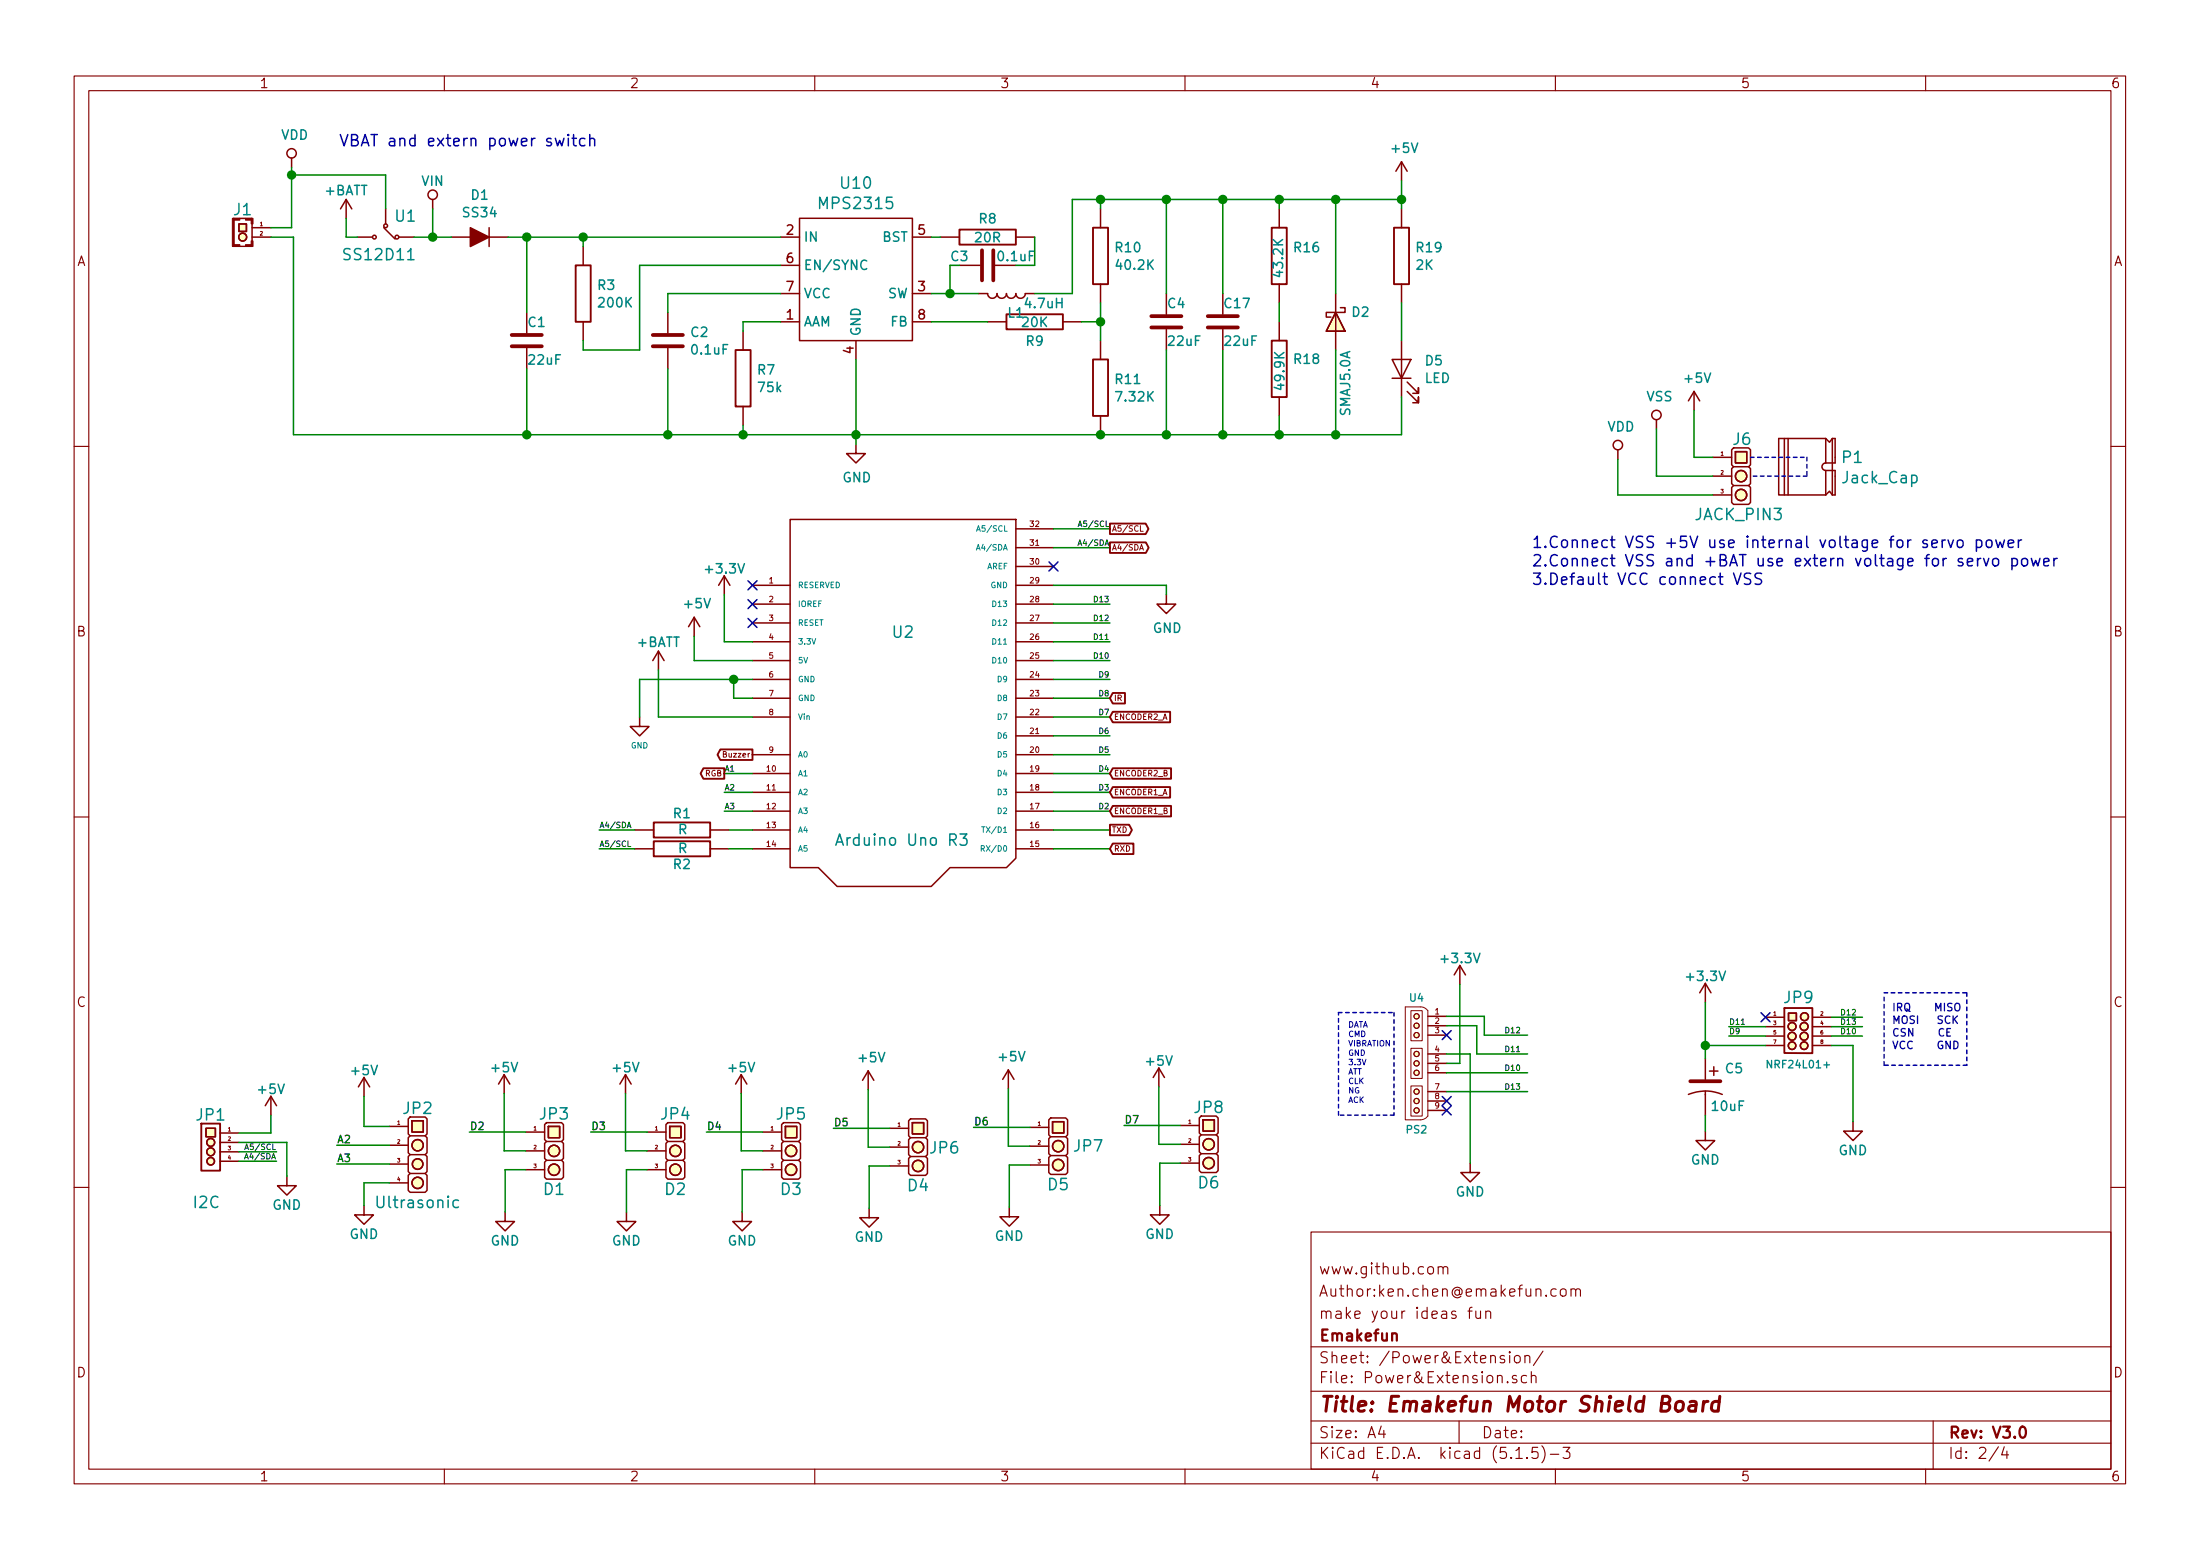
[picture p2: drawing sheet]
<svg xmlns="http://www.w3.org/2000/svg" width="297mm" height="210mm" viewBox="0 0 297 210" stroke-linecap="round" stroke-linejoin="round" font-family="sans-serif">
<g fill="none" stroke="#840000" stroke-width=".15">
<path d="M10 10.3h277v189.9h-277zM12 12.2h273v186.1h-273zM60 10.3v1.9M110 10.3v1.9M160 10.3v1.9M210 10.3v1.9M260 10.3v1.9M10 60.2h2M285 60.2h2M10 110.3h2M285 110.3h2M10 160.2h2"/>
<path d="M177 166.3h108v32h-108zM194.2 171.1a.41 .41 0 0 1 .6 0v.8M194.2 170.9v1M194.8 171.1l.2-.2 .4 .1 .1 .9M198.2 176.9h.6M198.8 176.4l-.3 .1-.1 .2v1.2M199.3 176.9v.9a.4 .4 0 0 0 .6 0M199.9 176.9v1M200.6 177.1a.41 .41 0 0 1 .7 0v.8M200.6 176.9v1M210.1 174a.48 .48 0 0 0-.6 .1l-.1 .1 .1 .6a.48 .48 0 0 0 .6 0M210.7 174.1a.41 .41 0 0 1 .8 .1v.4a.41 .41 0 0 1-.4 .3 .41 .41 0 0 1-.4-.3z"/>
<path d="M212.1 174.1a.38 .38 0 0 1 .7 0v.8M212.1 173.9v1M212.8 174.1l.2-.2 .3 .1 .1 .9M285 160.2h2M60 198.3v1.9M110 198.3v1.9M160 198.3v1.9M177 194.8h108M177 191.8h108M177 187.8h108M177 181.8h108M186.5 192.5l-.4 1h1"/>
<path d="M186.8 193v1M197 191.8v3M203.1 183a.37 .37 0 0 0-.6 .1v.1a.54 .54 0 0 0 .6 .3v.3l-.1 .1-.5-.1M203.6 186.5v.1l-.1-.1h.1v.1M203.8 182.4v.1v.1l.1-.1-.1-.1v.2M203.8 182.9v1M204.5 183.1a.41 .41 0 0 1 .8 .1v.4a.41 .41 0 0 1-.4 .3 .41 .41 0 0 1-.4-.3zM204.7 196.8h.8M204.7 185.7l-.3-.1-.2 .3a.48 .48 0 0 0 .5 .3l.1 .1-.1 .2-.1 .1-.4-.1M205.9 183.1a.41 .41 0 0 1 .7 0v.8M205.9 182.9v1M206.1 185.7a.53 .53 0 0 0-.6 0v.8a.53 .53 0 0 0 .6 0"/>
<path d="M206.2 196.7v.1l-.1-.1h.1v.1M206.8 185.7a.38 .38 0 0 1 .6 .1v.8M206.8 185.1v1.5M207.6 195.3h-.7l-.1 .7h.1a.62 .62 0 0 1 .7 0v.7l-.2 .1h-.4l-.2-.1M208.2 195.1a1.71 1.71 0 0 1 0 2.3M208.3 182.3l-1.3 2M209.3 196.3h1.2M210 198.3v1.9M211 195.3h1l-.5 .6 .4 .1 .1 .2-.1 .5-.2 .1h-.4l-.3-.1M260 198.3v1.9M261 191.8v6.5M269.8 195.2l-1.2 2"/>
<path d="M270.6 195.2l-.3 1.1h.9M271 195.8v1"/>
</g>
<path d="M188 180.1a.39 .39 0 0 1 .6 0v.8M272.9 192.6a.36 .36 0 0 1 .6 .2 .77 .77 0 0 1-.5 1.2 1 1 0 0 1-.1-1.4z" fill="none" stroke="#840000" stroke-width=".3"/>
<path d="M226.4 189.3a.53 .53 0 0 1 .5-.2 .53 .53 0 0 1 .4 .4l-.1 .6a.54 .54 0 0 1-.5 .4 .54 .54 0 0 1-.5-.4zM228.2 189.2l.2-.1 .6 .1-.1 1.2M229 189.6l-.2 .1h-.5a.4 .4 0 0 0-.3 .3 .4 .4 0 0 0 .2 .4h.5l.2-.1M230 189.1l-.1 1.3M230.6 189.1a.5 .5 0 0 0-.6 .4M232.1 189.2a.68 .68 0 0 0-1 .3v.6l.1 .2 .2 .1 .6-.1M232.2 188.4l-.2 2" fill="none" stroke="#840000" stroke-width=".41"/>
<g fill="none" stroke="#840000" stroke-width=".2">
<path d="M32.3 30.2h1v1h-1zM34 32h2.6M34 30.7h2.6M39.4 21.3v1.3M46.7 26.9l-.7 1.3M46.7 26.9v2.6M46.7 26.9l.8 1.3M48.3 32h2M51.8 30.7l1.5 1.6M52.1 28.2v2M53.9 32h2M58.4 26.9v1.3"/>
<path d="M61 32h7.6M66 30.7v2.6M78.7 33.3v2.5M105.4 32h2.5M105.4 39.6h2.5M105.4 35.8h2.5M107.9 29.5h15.3v16.5h-15.3zM123.2 32h2.5M123.2 39.6h2.5M127 32h2.5M129.5 35.8h2.8M132.1 39.6h1.2a.63 .63 0 0 0 .7 .7 .63 .63 0 0 0 .6-.7 .63 .63 0 0 0 .7 .7 .63 .63 0 0 0 .6-.7 .63 .63 0 0 0 .6 .7 .63 .63 0 0 0 .7-.7 .63 .63 0 0 0 .6 .7 .63 .63 0 0 0 .6-.7h1.3"/>
<path d="M137.2 32h2.5M148.6 28.2v2.5M148.6 38.3v2.6M157.5 39.6v2.8M165.1 39.6v2.8M172.7 28.2v2.5M172.7 38.3v2.6M180.3 39.6v7.6M189.2 21.8v2.6M189.2 28.2v2.5M189.2 38.3v2.6M189.2 21.8l-.7 1.3"/>
<path d="M189.2 21.8l.8 1.3M71.1 42.2v2.8M71.1 47v2.8M78.7 43.4v2.6M90.2 42.2v2.8M90.2 47v2.8M100.3 44.7v2.5M100.3 54.9v2.5M105.4 43.4h2.5M115.6 59.9v1.3h1.2l-1.2 1.3-1.3-1.3h1.3M115.6 46v2.5M123.2 43.4h2.5"/>
<path d="M133.3 43.4h2.6M143.5 43.4h2.5M148.6 46v2.5M148.6 56.1v2.6M157.5 44.4v2.8M165.1 44.4v2.8M172.7 43.4v2.6M172.7 53.6v2.5M180.3 42.2l1.3 2.5h-2.5zM181 41.5h.6v.7h-2.5v.6h.6M188 48.5h2.5l-1.3 2.5zM188 51h2.5"/>
<path d="M189.2 46v7.6M190 52.8l1.5 1.6v-.8v.8h-.7M190 51.6l1.5 1.5v-.8v.8h-.7M223.6 56.6v1.3M228.7 52.8l-.7 1.3M228.7 52.8v2.6M228.7 52.8l.8 1.3M240.9 59.2v7.6M241.4 59.2v7.6M246.5 59.2h-6.3v7.6h6.3M246.5 59.2l.5 .5 .4-.5M246.5 59.2v3.3"/>
<path d="M247.4 59.2v7.6M247.4 59.2h.4v3.3h-1.3M97.8 77.7l-.8 1.3M97.8 77.7v2.6M97.8 77.7l.8 1.3M101.6 79h5.1M106.7 70.1h30.5v45.7l-1.3 1.3h-7.6l-2.6 2.5h-12.7l-2.5-2.5h-3.8zM137.2 79h5M137.2 76.4h5M137.2 73.9h5M137.2 71.4h5M218.4 60.7v1.3"/>
<path d="M231.3 66.8h2.5M231.3 61.7h2.5M231.3 64.3h2.5M233.8 60.7l.3-.3h2l.2 .3v2l-.2 .3h-2l-.3-.3zM234.1 65.5l-.3 .3v2l.3 .3h2l.2-.3v-2l-.2-.3M234.1 63l-.3 .2v2.1l.3 .2h2l.2-.2v-2.1l-.2-.2M234.3 61h1.5v1.5h-1.5zM246.5 62.5a.51 .51 0 0 0-.5 .5 .51 .51 0 0 0 .5 .5M246.5 66.8l.5-.5 .4 .5M246.5 63.5v3.3M246.5 63.5h1.3v3.3h-.4M86.4 96.8v1.2h1.2l-1.2 1.3-1.3-1.3h1.3"/>
<path d="M88.9 87.9l-.8 1.2M88.9 87.9v2.5M88.9 87.9l.8 1.2M93.7 83.3l-.7 1.3M93.7 83.3v2.5M93.7 83.3l.8 1.3M101.6 81.5h5.1M101.6 96.8h5.1M101.6 94.2h5.1M101.6 91.7h5.1M101.6 89.1h5.1M101.6 86.6h5.1"/>
<path d="M101.6 84.1h5.1M137.2 81.5h5M137.2 99.3h5M137.2 96.8h5M137.2 94.2h5M137.2 91.7h5M137.2 89.1h5M137.2 86.6h5M137.2 84.1h5M157.5 80.3v1.2h1.2l-1.2 1.3-1.3-1.3h1.3M85.7 114.5h2.6M85.7 112h2.6"/>
<path d="M95.9 114.5h2.5M95.9 112h2.5M101.6 114.5h5.1M101.6 112h5.1M101.6 104.4h5.1M101.6 106.9h5.1M101.6 109.5h5.1M101.6 101.8h5.1M137.2 114.5h5M137.2 112h5M137.2 104.4h5M137.2 106.9h5"/>
<path d="M137.2 109.5h5M137.2 101.8h5M192.8 137.2h2.5M192.8 138.4h2.5M192.8 139.7h2.5M197.1 130.3l-.8 1.3M197.1 130.3v2.5M197.1 130.3l.8 1.3M230.3 132.7v2.5M230.3 132.7l-.8 1.3M230.3 132.7l.7 1.3M238.4 137.3h2.5"/>
<path d="M238.4 138.6h2.5M238.4 139.8h2.5M241.5 136.7h1v1h-1zM244.7 137.3h2.6M244.7 138.6h2.6M244.7 139.8h2.6M27.8 152.3h1.3v1.1h-1.3zM29.7 152.9h2.6M29.7 154.2h2.6M29.7 155.4h2.6M29.7 156.7h2.6M36.6 147.9l-.8 1.3"/>
<path d="M36.6 147.9v2.6M36.6 147.9l.7 1.3M38.7 158.7v1.3h1.3l-1.3 1.3-1.2-1.3h1.2M49.1 145.4l-.7 1.3M49.1 145.4v2.5M49.1 145.4l.8 1.3M52.6 152h2.5M52.6 154.6h2.5M52.6 157.1h2.5M52.6 159.6h2.5M55.1 151l.3-.3h2l.3 .3v2l-.3 .3h-2l-.3-.3zM55.4 158.4l-.3 .2v2l.3 .3h2l.3-.3v-2l-.3-.2"/>
<path d="M55.4 155.8l-.3 .3v2l.3 .3h2l.3-.3v-2l-.3-.3M55.4 153.3l-.3 .2v2.1l.3 .2h2l.3-.2v-2.1l-.3-.2M55.6 151.3h1.5v1.5h-1.5zM68.1 145l-.8 1.3M68.1 145v2.6M68.1 145l.7 1.3M71 152.8h2.5M71 155.3h2.5M71 157.9h2.5M73.5 151.8l.3-.3h2l.3 .3v2l-.3 .2h-2l-.3-.2zM73.8 156.6l-.3 .2v2.1l.3 .2h2l.3-.2v-2.1l-.3-.2M73.8 154l-.3 .3v2l.3 .3h2l.3-.3v-2l-.3-.3"/>
<path d="M74 152h1.6v1.5h-1.6zM84.5 145l-.8 1.3M84.5 145v2.6M84.5 145l.7 1.3M87.4 152.8h2.5M87.4 155.3h2.5M87.4 157.9h2.5M89.9 151.8l.3-.3h2l.3 .3v2l-.3 .2h-2l-.3-.2zM90.2 156.6l-.3 .2v2.1l.3 .2h2l.3-.2v-2.1l-.3-.2M90.2 154l-.3 .3v2l.3 .3h2l.3-.3v-2l-.3-.3M90.4 152h1.5v1.5h-1.5zM100.1 145l-.8 1.3"/>
<path d="M100.1 145v2.6M100.1 145l.7 1.3M103 152.8h2.5M103 155.3h2.5M103 157.9h2.5M105.5 151.8l.3-.3h2l.3 .3v2l-.3 .2h-2l-.3-.2zM105.8 156.6l-.3 .2v2.1l.3 .2h2l.3-.2v-2.1l-.3-.2M105.8 154l-.3 .3v2l.3 .3h2l.3-.3v-2l-.3-.3M106 152h1.6v1.5h-1.6zM117.2 144.5l-.7 1.3M117.2 144.5v2.6M117.2 144.5l.8 1.3"/>
<path d="M120.1 152.3h2.6M120.1 154.8h2.6M120.1 157.3h2.6M122.7 151.3l.2-.3h2.1l.2 .3v2l-.2 .2h-2.1l-.2-.2zM122.9 156.1l-.2 .2v2.1l.2 .2h2.1l.2-.2v-2.1l-.2-.2M122.9 153.5l-.2 .3v2l.2 .3h2.1l.2-.3v-2l-.2-.3M123.2 151.5h1.5v1.5h-1.5zM136.1 144.4l-.7 1.3M136.1 144.4v2.5M136.1 144.4l.8 1.3M139.1 152.1h2.5M139.1 154.7h2.5"/>
<path d="M139.1 157.2h2.5M141.6 151.1l.3-.2h2l.2 .2v2.1l-.2 .2h-2l-.3-.2zM141.9 156l-.3 .2v2l.3 .3h2l.2-.3v-2l-.2-.2M141.9 153.4l-.3 .3v2l.3 .3h2l.2-.3v-2l-.2-.3M142.1 151.4h1.5v1.5h-1.5zM156.5 144.1l-.8 1.3M156.5 144.1v2.6M156.5 144.1l.7 1.3M159.4 151.9h2.5M159.4 154.4h2.5M159.4 157h2.5M161.9 150.9l.3-.3h2l.3 .3v2l-.3 .3h-2l-.3-.3z"/>
<path d="M162.2 155.7l-.3 .3v2l.3 .2h2l.3-.2v-2l-.3-.3M162.2 153.2l-.3 .2v2l.3 .3h2l.3-.3v-2l-.3-.2M162.4 151.1h1.6v1.5h-1.6zM192.8 142.2h2.5M192.8 143.5h2.5M192.8 144.8h2.5M192.8 147.3h2.5M192.8 148.6h2.5M192.8 149.9h2.5M198.5 157v1.2h1.3l-1.3 1.3-1.3-1.3h1.3M228 147.7a5.9 5.9 0 0 1 4.5 0M230.3 147.2v.5z"/>
<path d="M230.3 152.6v1.3h1.2l-1.2 1.3-1.3-1.3h1.3M230.3 142.9v2.8M230.3 147.7v2.8M238.4 141.1h2.5M244.7 141.1h2.6M250.2 151.4v1.2h1.3l-1.3 1.3-1.3-1.3h1.3M49.1 162.7v1.3h1.3l-1.3 1.2-1.2-1.2h1.2M68.2 163.6v1.2h1.3l-1.3 1.3-1.3-1.3h1.3M84.6 163.6v1.2h1.3l-1.3 1.3-1.3-1.3h1.3M100.2 163.6v1.2h1.3l-1.3 1.3-1.3-1.3h1.3M117.3 163.1v1.2h1.3l-1.3 1.3-1.2-1.3h1.2M136.3 162.9v1.3h1.2l-1.2 1.3-1.3-1.3h1.3"/>
<path d="M156.6 162.7v1.3h1.3l-1.3 1.2-1.3-1.2h1.3"/>
<circle cx="32.8" cy="32" r=".53"/>
<circle cx="39.4" cy="20.7" r=".63"/>
<circle cx="50.5" cy="32" r=".25"/>
<circle cx="52.1" cy="30.5" r=".25"/>
<circle cx="53.6" cy="32" r=".25"/>
<circle cx="58.4" cy="26.3" r=".63"/>
<circle cx="223.6" cy="56" r=".63"/>
<circle cx="218.4" cy="60.1" r=".63"/>
<circle cx="235.1" cy="64.3" r=".76"/>
<circle cx="235.1" cy="66.8" r=".76"/>
<circle cx="242" cy="139.8" r=".53"/>
<circle cx="242" cy="138.5" r=".53"/>
<circle cx="243.6" cy="139.8" r=".53"/>
<circle cx="243.6" cy="138.5" r=".53"/>
<circle cx="243.6" cy="137.2" r=".53"/>
<circle cx="28.4" cy="154.2" r=".53"/>
<circle cx="28.4" cy="155.4" r=".53"/>
<circle cx="28.4" cy="156.7" r=".51"/>
<circle cx="56.4" cy="154.6" r=".76"/>
<circle cx="56.4" cy="159.6" r=".76"/>
<circle cx="56.4" cy="157.1" r=".71"/>
<circle cx="74.8" cy="155.3" r=".76"/>
<circle cx="74.8" cy="157.9" r=".76"/>
<circle cx="91.2" cy="157.9" r=".76"/>
<circle cx="91.2" cy="155.3" r=".76"/>
<circle cx="106.8" cy="155.3" r=".76"/>
<circle cx="106.8" cy="157.9" r=".76"/>
<circle cx="124" cy="157.3" r=".76"/>
<circle cx="124" cy="154.8" r=".76"/>
<circle cx="142.9" cy="154.7" r=".76"/>
<circle cx="142.9" cy="157.2" r=".76"/>
<circle cx="163.2" cy="157" r=".76"/>
<circle cx="163.2" cy="154.4" r=".76"/>
<circle cx="242" cy="141.1" r=".51"/>
<circle cx="243.6" cy="141.1" r=".51"/>
</g>
<g fill="none" stroke="#840000" stroke-width=".25">
<path d="M77.7 35.8h2.1v7.6h-2.1zM129.5 31h7.7v2h-7.7zM147.6 30.7h2v7.6h-2zM171.7 30.7h2v7.6h-2zM188.2 30.7h2v7.6h-2zM99.3 47.2h2v7.7h-2zM135.9 42.4h7.6v2h-7.6zM147.6 48.5h2v7.6h-2zM171.7 46h2v7.6h-2zM149.9 73.2h4.8l.4 .7-.4 .7h-4.8zM149.9 70.7h4.8l.4 .7-.4 .7h-4.8zM150.2 93.5h1.7v1.4h-1.7l-.3-.7z"/>
<path d="M150.2 96.1h7.8v1.4h-7.8l-.3-.7zM88.3 113.5h7.6v2.1h-7.6zM88.3 111h7.6v2h-7.6zM95 103.7h2.8v1.4h-2.8l-.4-.7zM97.3 101.1h4.3v1.5h-4.3l-.4-.8zM149.9 111.3h2.6l.3 .7-.3 .7h-2.6zM150.2 103.7h7.9v1.4h-7.9l-.3-.7zM150.2 113.8h2.8v1.5h-2.8l-.3-.8zM150.2 106.2h7.8v1.4h-7.8l-.3-.7zM150.2 108.8h7.9v1.4h-7.9l-.3-.7zM240.9 136v6.1h3.8v-6.1h-3.8M27.2 151.6h2.5v6.4h-2.5z"/>
</g>
<g fill="#ffffc2" stroke="#ffffc2" stroke-width=".14">
<path d="M162.4 151.1h1.6v1.5h-1.6z"/>
<path d="M241.5 136.7h1v1h-1z"/>
<path d="M180.3 42.2l1.3 2.5h-2.5z"/>
<path d="M32.3 30.2h1v1h-1z"/>
<path d="M234.3 61h1.5v1.5h-1.5z"/>
<path d="M90.4 152h1.5v1.5h-1.5z"/>
<path d="M74 152h1.6v1.5h-1.6z"/>
<path d="M27.8 152.3h1.3v1.1h-1.3z"/>
<path d="M142.1 151.4h1.5v1.5h-1.5z"/>
<path d="M55.6 151.3h1.5v1.5h-1.5z"/>
<path d="M106 152h1.6v1.5h-1.6z"/>
<path d="M123.2 151.5h1.5v1.5h-1.5z"/>
<circle cx="163.2" cy="157" r=".76"/>
<circle cx="163.2" cy="154.4" r=".76"/>
<circle cx="242" cy="141.1" r=".51"/>
<circle cx="242" cy="139.8" r=".53"/>
<circle cx="242" cy="138.5" r=".53"/>
<circle cx="243.6" cy="141.1" r=".51"/>
<circle cx="243.6" cy="139.8" r=".53"/>
<circle cx="243.6" cy="138.5" r=".53"/>
<circle cx="243.6" cy="137.2" r=".53"/>
<circle cx="191.3" cy="149.9" r=".36"/>
<circle cx="191.3" cy="148.6" r=".36"/>
<circle cx="191.3" cy="147.3" r=".36"/>
<circle cx="191.3" cy="144.8" r=".36"/>
<circle cx="191.3" cy="143.5" r=".36"/>
<circle cx="191.3" cy="142.2" r=".36"/>
<circle cx="191.3" cy="139.7" r=".36"/>
<circle cx="191.3" cy="138.4" r=".36"/>
<circle cx="191.3" cy="137.2" r=".36"/>
<circle cx="32.8" cy="32" r=".53"/>
<circle cx="235.1" cy="66.8" r=".76"/>
<circle cx="235.1" cy="64.3" r=".76"/>
<circle cx="91.2" cy="157.9" r=".76"/>
<circle cx="91.2" cy="155.3" r=".76"/>
<circle cx="74.8" cy="157.9" r=".76"/>
<circle cx="74.8" cy="155.3" r=".76"/>
<circle cx="28.4" cy="156.7" r=".51"/>
<circle cx="28.4" cy="155.4" r=".53"/>
<circle cx="28.4" cy="154.2" r=".53"/>
<circle cx="142.9" cy="157.2" r=".76"/>
<circle cx="142.9" cy="154.7" r=".76"/>
<circle cx="56.4" cy="159.6" r=".76"/>
<circle cx="56.4" cy="157.1" r=".71"/>
<circle cx="56.4" cy="154.6" r=".76"/>
<circle cx="106.8" cy="157.9" r=".76"/>
<circle cx="106.8" cy="155.3" r=".76"/>
<circle cx="124" cy="157.3" r=".76"/>
<circle cx="124" cy="154.8" r=".76"/>
</g>
<path d="M132.6 33.8v4M134.1 33.8v4M69.1 46.7h4.1M69.1 45.2h4.1M88.1 46.7h4.1M88.1 45.2h4.1M155.4 44.2h4.1M155.4 42.7h4.1M163.1 44.2h4M163.1 42.7h4M228.2 145.9h4.1" fill="none" stroke="#840000" stroke-width=".51"/>
<g fill="none" stroke="#840000" stroke-width=".14">
<path d="M31.5 29.5h2.5v3.8h-2.5zM34 30.2v2.3M153.9 74.2l.2-.7 .3 .7M153.9 74h.4M154 70.9v.8h.4M189.7 135.9h2.2l.5 .1 .4 .4v14.2l-.3 .3-.6 .2h-2.2zM190.5 136.4h1.5v4.1h-1.5zM190.5 146.6h1.5v4h-1.5zM190.5 141.5h1.5v4h-1.5z"/>
<circle cx="191.3" cy="137.2" r=".36"/>
<circle cx="191.3" cy="138.4" r=".36"/>
<circle cx="191.3" cy="139.7" r=".36"/>
<circle cx="191.3" cy="144.8" r=".36"/>
<circle cx="191.3" cy="149.9" r=".36"/>
<circle cx="191.3" cy="148.6" r=".36"/>
<circle cx="191.3" cy="143.5" r=".36"/>
<circle cx="191.3" cy="142.2" r=".36"/>
<circle cx="191.3" cy="147.3" r=".36"/>
</g>
<path d="M63.5 30.7l2.5 1.3-2.5 1.3z" fill="#840000" stroke="#840000" stroke-width=".2"/>
<g fill="#840000" stroke="#840000" stroke-width=".14">
<path d="M31.4 29.5h.2v3.8h-.2z"/>
<path d="M31.5 33h.9v.3h-.9z"/>
<path d="M32.4 33.2l.8 .1z"/>
<path d="M33.1 33h.9v.3h-.9z"/>
<path d="M33.9 32.5h.3v.8h-.3z"/>
<path d="M33.9 29.5h.3v.7h-.3z"/>
</g>
<path d="M131.8 74.2l.3-.7 .2 .7M131.9 71.7l.2-.8 .3 .8M131.9 71.5h.4M132.5 114.5h.3l.1-.3-.4-.1v.8M132.5 111.6h.5M132.7 114.5l.2 .4M132.8 111.6v.7" fill="none" stroke="#008484" stroke-width=".14"/>
<path d="M117 35.2a.51 .51 0 0 0-.6 0 .51 .51 0 0 0-.2 .6 .46 .46 0 0 0 .3 .5 .46 .46 0 0 0 .5-.1M112.9 114.1l.5-1.6 .5 1.6M129.6 112.5h1l-.6 .6 .4 .1a.62 .62 0 0 1 0 .8l-.6 .1-.2-.2M61.9 162a.48 .48 0 0 0-.7 .2v.6a.48 .48 0 0 0 .7 .1" fill="none" stroke="#008484" stroke-width=".2"/>
<path d="M236.3 61.7h7.7M244 61.7v2.6M244 64.3h-7.7M180.7 136.6h7.5M188.2 136.6v13.9M254.4 134h11.2M265.6 134v9.8M180.7 150.5v-13.9M188.2 150.5h-7.5M254.4 143.8v-9.7M265.6 143.8h-11.2" fill="none" stroke="#0000c2" stroke-width=".2" stroke-dasharray=".5 .5"/>
<g fill="none" stroke="#008400" stroke-width=".2">
<path d="M36.6 32h3v26.7h149.6v-5.1M39.4 23.6h12.7v4.6M39.4 22.6v8.1h-2.8M46.7 29.5v2.5h1.6M55.9 32h5.1M58.4 28.2v3.8M68.6 32h36.8M71.1 32v10.2M78.7 32v1.3M105.4 35.8h-19v11.4h-7.7v-1.2M105.4 39.6h-15.2v2.6M125.7 39.6h6.4"/>
<path d="M125.7 32h1.3M128.3 35.8v3.8M139.7 32v3.8M148.6 26.9v1.3M157.5 26.9v12.7M165.1 26.9v12.7M172.7 26.9v1.3M180.3 26.9v12.7M189.2 26.9h-44.4v12.7h-5.1M189.2 24.4v3.8M71.1 49.8v8.9M90.2 49.8v8.9"/>
<path d="M100.3 57.4v1.3M105.4 43.4h-5.1v1.3M115.6 48.5v11.4M125.7 43.4h7.6M146 43.4h2.6M148.6 40.9v5.1M157.5 47.2v11.5M165.1 47.2v11.5M172.7 40.9v2.5M172.7 56.1v2.6M180.3 47.2v11.5M189.2 40.9v5.1"/>
<path d="M223.6 57.9v6.4h7.7M228.7 55.4v6.3h2.6M142.2 79h15.3v1.3M142.2 71.4h7.7M142.2 73.9h7.7M218.4 62v4.8h12.9M88.9 90.4v6.4h12.7M93.7 85.8v3.3h7.9M97.8 80.3v6.3h3.8M99.1 91.7v2.5h2.5M101.6 91.7h-15.2v5.1M142.2 81.5h7.7"/>
<path d="M142.2 86.6h7.7M142.2 96.8h7.7M142.2 91.7h7.7M142.2 89.1h7.7M142.2 99.3h7.7M142.2 94.2h7.7M142.2 84.1h7.7M80.9 112h4.8M80.9 114.5h4.8M97.8 106.9h3.8M97.8 109.5h3.8M97.8 104.4h3.8"/>
<path d="M98.4 112h3.2M98.4 114.5h3.2M142.2 112h7.7M142.2 114.5h7.7M142.2 106.9h7.7M142.2 101.8h7.7M142.2 109.5h7.7M142.2 104.4h7.7M195.3 138.4h4.1v3.8h6.8M195.3 137.2h5.1v2.5h5.8M197.1 132.8v10.7h-1.8M230.3 135.2v7.7"/>
<path d="M233.4 138.6h5M233.4 139.8h5M247.3 138.6h4.2M247.3 139.8h4.2M247.3 137.3h4.2M32.3 155.4h5M32.3 156.7h5M32.3 154.2h6.4v4.5M36.6 150.5v2.4h-4.3M45.5 154.6h7.1M45.5 157.1h7.1M49.1 147.9v4.1h3.5"/>
<path d="M52.6 159.6h-3.5v3.1M63.4 152.8h7.6M68.1 147.6v7.7h2.9M71 157.9h-2.8v5.7M79.8 152.8h7.6M84.5 147.6v7.7h2.9M87.4 157.9h-2.8v5.7M95.4 152.8h7.6M100.1 147.6v7.7h2.9M103 157.9h-2.8v5.7M112.5 152.3h7.6M117.2 147.1v7.7h2.9"/>
<path d="M120.1 157.3h-2.8v5.8M131.4 152.1h7.7M136.1 146.9v7.8h3M139.1 157.2h-2.8v5.7M151.8 151.9h7.6M156.5 146.7v7.7h2.9M159.4 157h-2.8v5.7M195.3 147.3h10.9M195.3 144.8h10.9M195.3 142.2h3.2v14.8M230.3 141.1h8.1M230.3 150.5v2.1"/>
<path d="M247.3 141.1h2.9v10.3"/>
</g>
<path d="M145.5 73.6l.3-.8 .2 .8M145.6 71.1l.2-.8 .3 .8M145.6 70.9h.4M84.7 111.7l.2-.8 .3 .8M84.8 111.5h.3M84.8 113.5v.7h.4M33 156.4l.3-.8 .2 .8M33 155.1l.3-.7 .3 .7M33.1 154.9h.4" fill="none" stroke="#000" stroke-width=".14"/>
<path d="M261.4 136.4v-1l.3 .7 .4-.7v1M262.4 138.9a.4 .4 0 0 0-.5 0 .4 .4 0 0 0-.1 .5 .37 .37 0 0 0 .2 .4 .37 .37 0 0 0 .4-.1M262.5 135.4v1M262.9 139.3h.3M263.3 138.8h-.4v1h.4M263.6 135.5l-.4-.1-.2 .1v.3l.4 .2 .2 .2-.3 .2h-.3M263.7 137.1v1M263.9 137.5l.4 .6M264 135.5l.2-.1a.35 .35 0 0 1 .4 .3v.6a.34 .34 0 0 1-.6 0zM264.3 137.1l-.6 .6M263.8 140.5a.53 .53 0 0 1 .6 .3 .53 .53 0 0 1-.2 .7h-.4z" fill="none" stroke="#0000c2" stroke-width=".18"/>
<g fill="none" stroke="#0000c2" stroke-width=".2">
<path d="M75 18.7l.3 1 .3-.8 .2 .8 .3-1M76.7 18.2h.1h-.1v.1M76.7 18.7v1M77.2 18.7h.6M77.4 18.2v1.3l.1 .1 .3 .1M79 18.7h-.5l-.2 .2v.5l.1 .2 .1 .1 .5-.1M79.6 18.8a.41 .41 0 0 1 .7 .1v.8M79.6 18.2v1.5M234.1 77.3l.5 1.6 .5-1.6M236.4 77.4a.66 .66 0 0 0-.8 .1 .36 .36 0 0 0 .2 .5 .51 .51 0 0 1 .6 .4 .36 .36 0 0 1-.3 .5l-.6-.1M237.8 77.4a.68 .68 0 0 0-.8 .1 .36 .36 0 0 0 .3 .5 .53 .53 0 0 1 .5 .6v.1a.62 .62 0 0 1-.8 .1M260.8 73.4l.8-.2-.1-.3h-.4l-.3 .2 .1 .7 .2 .1 .4-.1"/>
<path d="M262.2 72.9v1M262.7 72.9a.37 .37 0 0 0-.5 .2M263 72.9l.4 1 .4-1M264.3 73a.43 .43 0 0 1 .7 .1v.5a.4 .4 0 0 1-.3 .3 .4 .4 0 0 1-.4-.3zM265.6 75.9l.7-.2v-.3h-.5l-.2 .2 .1 .7 .1 .1 .5-.1M266.9 72.9h.4l.3 .2v.5l-.2 .2-.1 .1-.4-.1M266.9 72.9v1.5M267 75.4v1M267.4 75.4h-.2l-.2 .2M267.8 75.4l.4 1 .3-1M268.2 73a.41 .41 0 0 1 .8 .1v.5l-.2 .2a.41 .41 0 0 1-.6-.2zM269.1 75.5a.44 .44 0 0 1 .7 .1v.5a.42 .42 0 0 1-.4 .3 .42 .42 0 0 1-.4-.3z"/>
<path d="M269.5 72.9l.3 1 .3-.8 .3 .8 .2-1M271.1 73.4l.8-.2-.1-.3h-.4l-.3 .2 .1 .7 .2 .1 .4-.1M271.7 75.4a.48 .48 0 0 1 .7 .2l-.1 .6a.48 .48 0 0 1-.6 .1M271.7 75.4v1.5M272.5 72.9v1M272.9 72.9h-.2l-.2 .2M273 75.5a.44 .44 0 0 1 .8 .1v.5a.42 .42 0 0 1-.4 .3 .42 .42 0 0 1-.5-.3zM274.3 75.4l.2 1 .4-.8 .2 .8 .3-1M275.9 75.9l.8-.2-.1-.3h-.5l-.2 .2 .1 .7 .1 .1 .5-.1M277.3 75.4v1M277.7 75.4h-.2l-.2 .2"/>
</g>
<g fill="#008400" stroke="#008400" stroke-width=".25">
<circle cx="148.6" cy="43.4" r=".51"/>
<circle cx="180.3" cy="58.7" r=".51"/>
<circle cx="99.1" cy="91.7" r=".51"/>
<circle cx="90.2" cy="58.7" r=".51"/>
<circle cx="157.5" cy="26.9" r=".51"/>
<circle cx="157.5" cy="58.7" r=".51"/>
<circle cx="39.4" cy="23.6" r=".51"/>
<circle cx="172.7" cy="58.7" r=".51"/>
<circle cx="58.4" cy="32" r=".51"/>
<circle cx="165.1" cy="26.9" r=".51"/>
<circle cx="100.3" cy="58.7" r=".51"/>
<circle cx="128.3" cy="39.6" r=".51"/>
<circle cx="165.1" cy="58.7" r=".51"/>
<circle cx="172.7" cy="26.9" r=".51"/>
<circle cx="180.3" cy="26.9" r=".51"/>
<circle cx="115.6" cy="58.7" r=".51"/>
<circle cx="230.3" cy="141.1" r=".51"/>
<circle cx="189.2" cy="26.9" r=".51"/>
<circle cx="148.6" cy="26.9" r=".51"/>
<circle cx="78.7" cy="32" r=".51"/>
<circle cx="71.1" cy="32" r=".51"/>
<circle cx="148.6" cy="58.7" r=".51"/>
<circle cx="71.1" cy="58.7" r=".51"/>
</g>
<g fill="none" stroke="#000084" stroke-width=".2">
<path d="M101 78.4l1.2 1.2M102.2 78.4l-1.2 1.2M141.6 75.8l1.2 1.3M142.8 75.8l-1.2 1.3M101 80.9l1.2 1.2M101 83.5l1.2 1.2M102.2 80.9l-1.2 1.2M102.2 83.5l-1.2 1.2M194.7 139.1l1.2 1.2M195.9 139.1l-1.2 1.2M237.8 136.7l1.2 1.2M239 136.7l-1.2 1.2"/>
<path d="M194.7 148l1.2 1.2M194.7 149.2l1.2 1.3M195.9 148l-1.2 1.2M195.9 149.2l-1.2 1.3"/>
</g>
<text font-size="2.8" fill="#840000" x="178" y="190.5">Title: Emakefun Motor Shield Board</text>
<g font-size="2.1" fill="#0000c2">
<text x="45.7" y="19.8">VBAT and extern power switch</text>
<text x="206.8" y="74">1.Connect VSS +5V use internal voltage for servo power</text>
<text x="206.8" y="76.4">2.Connect VSS and +BAT use extern voltage for servo power</text>
<text x="206.8" y="78.9">3.Default VCC connect VSS</text>
</g>
<g font-size="2.1" fill="#008484">
<text x="31.6" y="29.1">J1</text>
<text x="53.4" y="29.9">U1</text>
<text x="110.9" y="28.2">MPS2315</text>
<text x="113.6" y="25.5">U10</text>
<text x="46.7" y="35.1">SS12D11</text>
<text x="234" y="60">J6</text>
<text x="248.8" y="62.5">P1</text>
<text x="248.9" y="65.2">Jack_Cap</text>
<text x="229" y="70.2">JACK_PIN3</text>
<text x="120.6" y="86.1">U2</text>
<text x="113.7" y="114.1">Arduino Uno R3</text>
<text x="240.9" y="135.4">JP9</text>
<text x="26.6" y="151.2">JP1</text>
<text x="54.5" y="150.3">JP2</text>
<text x="72.9" y="151.1">JP3</text>
<text x="89.3" y="151.1">JP4</text>
<text x="104.9" y="151.1">JP5</text>
<text x="125.6" y="155.7">JP6</text>
<text x="145.1" y="155.4">JP7</text>
<text x="161.3" y="150.2">JP8</text>
<text x="73.5" y="161.3">D1</text>
<text x="89.8" y="161.3">D2</text>
<text x="105.5" y="161.3">D3</text>
<text x="122.6" y="160.8">D4</text>
<text x="141.5" y="160.6">D5</text>
<text x="161.8" y="160.4">D6</text>
<text x="26.5" y="163">I2C</text>
<text x="51.2" y="163">Ultrasonic</text>
</g>
<g font-size="2.1" fill="#840000">
<text x="230.8" y="145.2">+</text>
<text x="178" y="172">www.github.com</text>
<text x="178" y="178">make your ideas fun</text>
<text x="178" y="175">Author:ken.chen@emakefun.com</text>
<text x="178" y="184">Sheet: /Power&amp;Extension/</text>
<text x="178" y="181">Emakefun</text>
<text x="178" y="186.7">File: Power&amp;Extension.sch</text>
<text x="178" y="196.9">KiCad E.D.A. kicad (5.1.5)-3</text>
<text x="178" y="194.1">Size: A4</text>
<text x="200" y="194.1">Date:</text>
<text x="263" y="194.1">Rev: V3.0</text>
<text x="263" y="196.9">Id: 2/4</text>
</g>
<g font-size="1.8" fill="#840000">
<text x="35" y="11.9">1</text>
<text x="85" y="11.9">2</text>
<text x="135" y="11.9">3</text>
<text x="185" y="11.9">4</text>
<text x="235" y="11.9">5</text>
<text x="285" y="11.9">6</text>
<text x="10.4" y="35.9">A</text>
<text x="106.2" y="31.7">2</text>
<text x="106.2" y="35.5">6</text>
<text x="124" y="31.7">5</text>
<text x="285.4" y="35.9">A</text>
<text x="106.2" y="39.3">7</text>
<text x="124" y="39.3">3</text>
<text x="106.2" y="43.1">1</text>
<text x="115.3" y="47.7" transform="rotate(-90 115.3 47.7)">4</text>
<text x="124" y="43.1">8</text>
<text x="10.4" y="85.9">B</text>
<text x="285.4" y="85.9">B</text>
<text x="10.4" y="135.9">C</text>
<text x="285.4" y="135.9">C</text>
<text x="10.4" y="185.9">D</text>
<text x="285.4" y="185.9">D</text>
<text x="35" y="199.9">1</text>
<text x="85" y="199.9">2</text>
<text x="135" y="199.9">3</text>
<text x="185" y="199.9">4</text>
<text x="235" y="199.9">5</text>
<text x="285" y="199.9">6</text>
</g>
<g font-size="1.8" fill="#008484">
<text x="37.9" y="18.9">VDD</text>
<text x="188" y="20.6">+5V</text>
<text x="43.9" y="26.4">+BATT</text>
<text x="56.9" y="25.1">VIN</text>
<text x="62.6" y="29.3">SS34</text>
<text x="63.7" y="27">D1</text>
<text x="108.5" y="32.6">IN</text>
<text x="119.2" y="32.6">BST</text>
<text x="131.7" y="32.7">20R</text>
<text x="132.2" y="30.2">R8</text>
<text x="150.7" y="34.1">R10</text>
<text x="174.8" y="34.1">R16</text>
<text x="191.3" y="34.1">R19</text>
<text x="80.7" y="39.1">R3</text>
<text x="80.9" y="41.5">200K</text>
<text x="108.5" y="36.4">EN/SYNC</text>
<text x="108.5" y="40.3">VCC</text>
<text x="119.8" y="40.3">SW</text>
<text x="138.5" y="41.6">4.7uH</text>
<text x="150.9" y="36.4">40.2K</text>
<text x="157.7" y="41.6">C4</text>
<text x="165.4" y="41.6">C17</text>
<text x="173.3" y="37.2" transform="rotate(-90 173.3 37.2)">43.2K</text>
<text x="191.2" y="36.4">2K</text>
<text x="71.3" y="44.1">C1</text>
<text x="93.3" y="45.5">C2</text>
<text x="93.5" y="47.8">0.1uF</text>
<text x="108.5" y="44.1">AAM</text>
<text x="116.2" y="45.5" transform="rotate(-90 116.2 45.5)">GND</text>
<text x="120.3" y="44.1">FB</text>
<text x="136.1" y="42.9">L1</text>
<text x="138.1" y="44.1">20K</text>
<text x="138.6" y="46.7">R9</text>
<text x="157.8" y="46.7">22uF</text>
<text x="165.5" y="46.7">22uF</text>
<text x="182.6" y="42.8">D2</text>
<text x="71.5" y="49.2">22uF</text>
<text x="102.3" y="50.6">R7</text>
<text x="102.5" y="52.9">75k</text>
<text x="150.7" y="51.8">R11</text>
<text x="173.4" y="52.4" transform="rotate(-90 173.4 52.4)">49.9K</text>
<text x="174.8" y="49.1">R18</text>
<text x="192.3" y="51.7">LED</text>
<text x="192.5" y="49.3">D5</text>
<text x="227.6" y="51.7">+5V</text>
<text x="150.9" y="54.2">7.32K</text>
<text x="182.3" y="56.1" transform="rotate(-90 182.3 56.1)">SMAJ5.0A</text>
<text x="217" y="58.2">VDD</text>
<text x="222.3" y="54.2">VSS</text>
<text x="113.7" y="65.1">GND</text>
<text x="95.5" y="77.4">+3.3V</text>
<text x="92.5" y="82.1">+5V</text>
<text x="86" y="87.3">+BATT</text>
<text x="155.7" y="85.4">GND</text>
<text x="91" y="110.4">R1</text>
<text x="91.6" y="112.6">R</text>
<text x="91" y="117.3">R2</text>
<text x="91.6" y="115.1">R</text>
<text x="194.8" y="130">+3.3V</text>
<text x="227.9" y="132.4">+3.3V</text>
<text x="116.1" y="143.4">+5V</text>
<text x="135" y="143.3">+5V</text>
<text x="154.9" y="143.8">+5V</text>
<text x="35" y="147.6">+5V</text>
<text x="47.5" y="145.1">+5V</text>
<text x="66.5" y="144.7">+5V</text>
<text x="82.9" y="144.7">+5V</text>
<text x="98.5" y="144.7">+5V</text>
<text x="231.2" y="149.9">10uF</text>
<text x="233" y="144.9">C5</text>
<text x="248.2" y="155.9">GND</text>
<text x="196.5" y="161.5">GND</text>
<text x="228.3" y="157.2">GND</text>
<text x="36.8" y="163.3">GND</text>
<text x="47.2" y="167.2">GND</text>
<text x="115.4" y="167.6">GND</text>
<text x="134.3" y="167.5">GND</text>
<text x="154.6" y="167.2">GND</text>
<text x="66.2" y="168.1">GND</text>
<text x="82.6" y="168.1">GND</text>
<text x="98.2" y="168.1">GND</text>
</g>
<g font-size="1.8" fill="#008400">
<text x="128.4" y="35.2">C3</text>
<text x="134.8" y="35.2">0.1uF</text>
</g>
<g font-size="1.4" fill="#008484">
<text x="190.4" y="135.2">U4</text>
<text x="239" y="144.2">NRF24L01+</text>
<text x="189.9" y="153">PS2</text>
</g>
<g font-size="1.4" fill="#0000c2">
<text x="255.4" y="136.5">IRQ</text>
<text x="255.4" y="138.2">MOSI</text>
<text x="255.4" y="139.9">CSN</text>
<text x="255.4" y="141.6">VCC</text>
<text x="260" y="141.6">GND</text>
<text x="260.2" y="138.2">SCK</text>
</g>
<g font-size="1.4">
<text x="45.5" y="154.3">A2</text>
<text x="63.4" y="152.5">D2</text>
<text x="79.8" y="152.5">D3</text>
<text x="95.4" y="152.5">D4</text>
<text x="112.5" y="152">D5</text>
<text x="131.4" y="151.9">D6</text>
<text x="151.8" y="151.6">D7</text>
<text x="45.5" y="156.8">A3</text>
</g>
<g font-size="1.1" fill="#008484">
<text x="132.4" y="71.7">A5/SCL</text>
<text x="132.3" y="74.3">A4/SDA</text>
<text x="133.2" y="76.8">AREF</text>
<text x="107.7" y="79.4">RESERVED</text>
<text x="107.7" y="81.9">IOREF</text>
<text x="133.8" y="79.4">GND</text>
<text x="134.2" y="81.9">D13</text>
<text x="107.7" y="84.4">RESET</text>
<text x="107.7" y="87">3.3V</text>
<text x="107.7" y="89.5">5V</text>
<text x="134.2" y="89.5">D10</text>
<text x="134.2" y="87">D11</text>
<text x="134.2" y="84.4">D12</text>
<text x="107.7" y="92.1">GND</text>
<text x="107.7" y="94.6">GND</text>
<text x="134.8" y="94.6">D8</text>
<text x="134.8" y="92.1">D9</text>
<text x="85.2" y="101">GND</text>
<text x="107.7" y="97.1">Vin</text>
<text x="134.8" y="99.7">D6</text>
<text x="134.8" y="97.1">D7</text>
<text x="107.7" y="104.8">A1</text>
<text x="107.7" y="107.3">A2</text>
<text x="107.7" y="102.2">A0</text>
<text x="134.8" y="107.3">D3</text>
<text x="134.8" y="104.8">D4</text>
<text x="134.8" y="102.2">D5</text>
<text x="107.7" y="109.8">A3</text>
<text x="107.7" y="112.4">A4</text>
<text x="133.1" y="112.4">TX/D1</text>
<text x="134.8" y="109.8">D2</text>
<text x="107.7" y="114.9">A5</text>
<text x="133" y="114.9">RX/D0</text>
</g>
<g font-size="1.1" fill="#840000">
<text x="139.1" y="71.1">32</text>
<text x="150.1" y="71.7">A5/SCL</text>
<text x="139.1" y="76.2">30</text>
<text x="139.1" y="73.7">31</text>
<text x="150.1" y="74.3">A4/SDA</text>
<text x="103.9" y="78.7">1</text>
<text x="103.9" y="81.3">2</text>
<text x="103.9" y="83.8">3</text>
<text x="139.1" y="83.8">27</text>
<text x="139.1" y="81.3">28</text>
<text x="139.1" y="78.7">29</text>
<text x="103.9" y="86.4">4</text>
<text x="103.9" y="88.9">5</text>
<text x="139.1" y="88.9">25</text>
<text x="139.1" y="86.4">26</text>
<text x="103.9" y="91.4">6</text>
<text x="103.9" y="94">7</text>
<text x="139.1" y="94">23</text>
<text x="139.1" y="91.4">24</text>
<text x="150.4" y="94.6">IR</text>
<text x="103.9" y="96.5">8</text>
<text x="103.9" y="101.6">9</text>
<text x="139.1" y="101.6">20</text>
<text x="139.1" y="99.1">21</text>
<text x="139.1" y="96.5">22</text>
<text x="150.4" y="97.1">ENCODER2_A</text>
<text x="95.2" y="104.8">RGB</text>
<text x="97.9" y="102.2">Buzzer</text>
<text x="103.6" y="104.1">10</text>
<text x="103.6" y="106.7">11</text>
<text x="139.1" y="106.7">18</text>
<text x="139.1" y="104.1">19</text>
<text x="150.4" y="104.8">ENCODER2_B</text>
<text x="150.4" y="107.3">ENCODER1_A</text>
<text x="103.6" y="109.2">12</text>
<text x="103.6" y="111.8">13</text>
<text x="139.1" y="111.8">16</text>
<text x="139.1" y="109.2">17</text>
<text x="150.1" y="112.4">TXD</text>
<text x="150.4" y="109.8">ENCODER1_B</text>
<text x="103.6" y="114.3">14</text>
<text x="139.1" y="114.3">15</text>
<text x="150.4" y="114.9">RXD</text>
<text x="193.8" y="136.9">1</text>
<text x="193.8" y="138.2">2</text>
<text x="193.8" y="139.4">3</text>
<text x="193.8" y="142">4</text>
<text x="193.8" y="143.3">5</text>
<text x="193.8" y="144.5">6</text>
<text x="193.8" y="147.1">7</text>
<text x="193.8" y="148.3">8</text>
<text x="193.8" y="149.6">9</text>
</g>
<g font-size="1.1">
<text x="146.1" y="71.1">A5/SCL</text>
<text x="146" y="73.7">A4/SDA</text>
<text x="147.9" y="81.3">D13</text>
<text x="147.9" y="83.8">D12</text>
<text x="147.9" y="88.9">D10</text>
<text x="147.9" y="86.4">D11</text>
<text x="148.5" y="94">D8</text>
<text x="148.5" y="91.4">D9</text>
<text x="148.5" y="101.6">D5</text>
<text x="148.5" y="99.1">D6</text>
<text x="148.5" y="96.5">D7</text>
<text x="97.8" y="106.7">A2</text>
<text x="97.8" y="104.1">A1</text>
<text x="148.5" y="104.1">D4</text>
<text x="148.5" y="106.7">D3</text>
<text x="80.9" y="111.8">A4/SDA</text>
<text x="97.8" y="109.2">A3</text>
<text x="148.5" y="109.2">D2</text>
<text x="80.9" y="114.3">A5/SCL</text>
<text x="248.4" y="137">D12</text>
<text x="203.1" y="139.4">D12</text>
<text x="203.1" y="142">D11</text>
<text x="233.4" y="138.3">D11</text>
<text x="233.4" y="139.6">D9</text>
<text x="248.4" y="138.3">D13</text>
<text x="248.4" y="139.6">D10</text>
<text x="203.1" y="144.5">D10</text>
<text x="203.1" y="147.1">D13</text>
<text x="33.6" y="155.2">A5/SCL</text>
<text x="33.5" y="156.5">A4/SDA</text>
</g>
<g font-size="1.1" fill="#0000c2">
<text x="182" y="138.7">DATA</text>
<text x="182" y="139.9">CMD</text>
<text x="182" y="141.2">VIBRATION</text>
<text x="182" y="142.5">GND</text>
<text x="182" y="143.8">3.3V</text>
<text x="182" y="145">ATT</text>
<text x="182" y="146.3">CLK</text>
<text x="182" y="147.6">NG</text>
<text x="182" y="148.8">ACK</text>
</g>
<g font-size=".7" fill="#840000">
<text x="35.1" y="30.5">1</text>
<text x="35.1" y="31.8">2</text>
<text x="232.4" y="61.5">1</text>
<text x="232.4" y="64">2</text>
<text x="232.4" y="66.6">3</text>
<text x="239.5" y="137.1">1</text>
<text x="245.8" y="137.1">2</text>
<text x="239.5" y="138.3">3</text>
<text x="239.5" y="139.6">5</text>
<text x="239.5" y="140.9">7</text>
<text x="245.8" y="138.3">4</text>
<text x="245.8" y="139.6">6</text>
<text x="245.8" y="140.9">8</text>
<text x="30.8" y="152.7">1</text>
<text x="30.8" y="153.9">2</text>
<text x="30.8" y="155.2">3</text>
<text x="53.7" y="151.8">1</text>
<text x="53.7" y="154.3">2</text>
<text x="72.1" y="152.5">1</text>
<text x="72.1" y="155.1">2</text>
<text x="88.5" y="152.5">1</text>
<text x="88.5" y="155.1">2</text>
<text x="104.1" y="152.5">1</text>
<text x="104.1" y="155.1">2</text>
<text x="121.2" y="152">1</text>
<text x="121.2" y="154.6">2</text>
<text x="140.2" y="151.9">1</text>
<text x="140.2" y="154.5">2</text>
<text x="160.5" y="151.7">1</text>
<text x="160.5" y="154.2">2</text>
<text x="30.8" y="156.5">4</text>
<text x="53.7" y="156.9">3</text>
<text x="53.7" y="159.4">4</text>
<text x="72.1" y="157.6">3</text>
<text x="88.5" y="157.6">3</text>
<text x="104.1" y="157.6">3</text>
<text x="121.2" y="157.1">3</text>
<text x="140.2" y="157">3</text>
<text x="160.5" y="156.7">3</text>
</g>
</svg>
